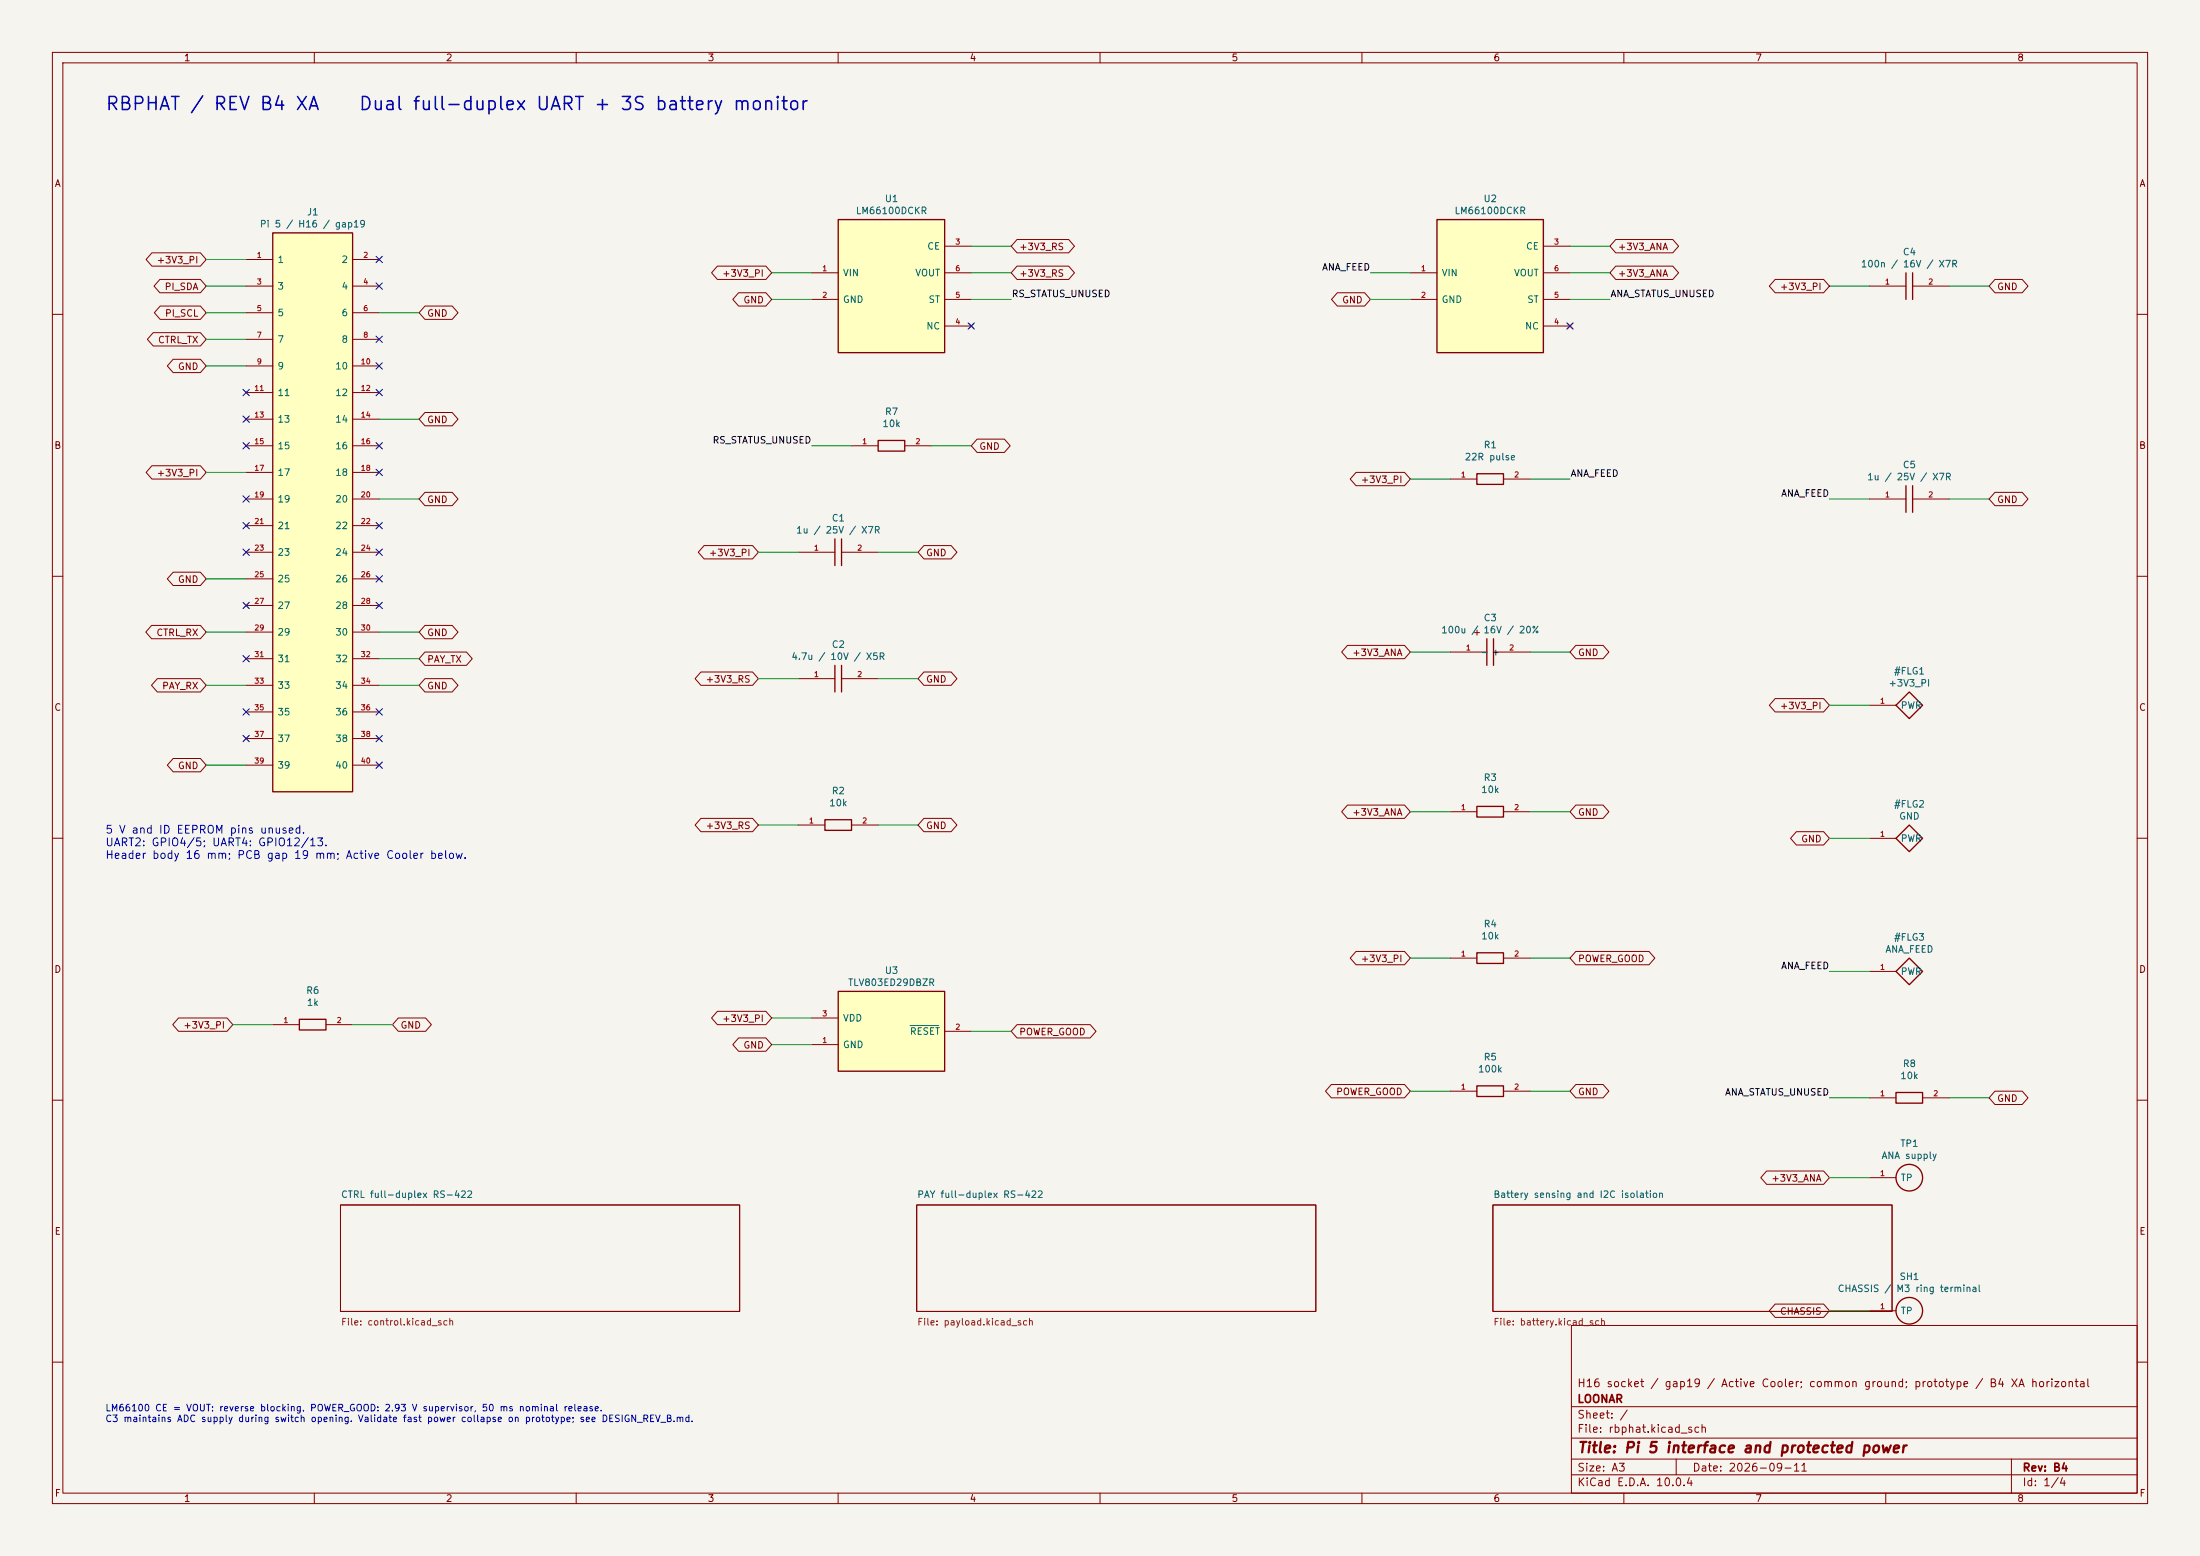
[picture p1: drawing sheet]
<svg xmlns="http://www.w3.org/2000/svg" width="420mm" height="297mm" viewBox="0 0 420 297" stroke-linecap="round" stroke-linejoin="round" font-family="sans-serif">
<path d="M0 0h420v297h-420z" fill="#f5f4ef" stroke="#f5f4ef" stroke-width=".19"/>
<g fill="none" stroke="#840000" stroke-width=".19">
<path d="M10 10h400v277h-400zM12 12h396v273h-396zM60 10v2M110 10v2M160 10v2M210 10v2M260 10v2M310 10v2M360 10v2M10 60h2M408 60h2M356.9 95.3h7"/>
<path d="M365.1 95.3h7M10 110h2M408 110h2M152.4 129.5h7M160.7 129.5h6.9M10 160h2M152.4 157.5h5.1M162.6 157.5h5M408 160h2M10 210h2M408 210h2M65 230h76.2v20.3h-76.2z"/>
<path d="M175 230h76.2v20.3h-76.2zM285 230h76.2v20.3h-76.2zM300 253h108v32h-108zM10 260h2M300 278.5h108M300 274.5h108M300 268.5h108M320 278.5v3M384 278.5v6.5M408 260h2M60 285v2M110 285v2"/>
<path d="M160 285v2M210 285v2M260 285v2M300 281.5h108M310 285v2M360 285v2"/>
</g>
<path d="M363.9 92.7v5.1M365.1 92.7v5.1M159.4 127v5.1M160.7 127v5.1M157.5 156.5h5.1v2h-5.1z" fill="none" stroke="#840000" stroke-width=".25"/>
<path d="M160 41.9h20.3v25.4h-20.3z" fill="#ffffc2"/>
<path d="M160 41.9h20.3v25.4h-20.3zM167.6 84.1h5.1v2h-5.1zM159.4 102.9v5.1M160.7 102.9v5.1" fill="none" stroke="#840000" stroke-width=".25"/>
<path d="M154.9 52.1h5.1M154.9 57.2h5.1M180.3 52.1h5.1M180.3 57.2h5.1M180.3 47h5.1M180.3 62.2h5.1M185 61.8l.8 .8M185.8 61.8l-.8 .8M162.6 85.1h5M172.7 85.1h5.1M152.4 105.4h7M160.7 105.4h6.9" fill="none" stroke="#840000" stroke-width=".19"/>
<path d="M160 189.2h20.3v15.3h-20.3z" fill="#ffffc2"/>
<g fill="none" stroke="#840000" stroke-width=".25">
<path d="M361.9 134.6l2.6-2.5 2.5 2.5-2.5 2.6zM281.9 153.9h5.1v2.1h-5.1zM361.9 160l2.6-2.5 2.5 2.5-2.5 2.6zM57.1 194.6h5.1v2h-5.1zM160 189.2h20.3v15.3h-20.3zM281.9 181.9h5.1v2h-5.1zM361.9 185.4l2.6-2.5 2.5 2.5-2.5 2.6zM281.9 207.3h5.1v2h-5.1zM361.9 208.5h5.1v2.1h-5.1z"/>
<circle cx="364.5" cy="224.8" r="2.54"/>
<circle cx="364.5" cy="250.2" r="2.54"/>
</g>
<g fill="none" stroke="#840000" stroke-width=".19">
<path d="M356.9 134.6h5M276.9 154.9h5M287 154.9h5.1M356.9 160h5M52.1 195.6h5M62.2 195.6h5.1M154.9 199.4h5.1M154.9 194.3h5.1M180.3 196.9h5.1M276.9 182.9h5M287 182.9h5.1M356.9 185.4h5"/>
<path d="M276.9 208.3h5M287 208.3h5.1M356.9 209.6h5M367 209.6h5.1M356.9 224.8h5M356.9 250.2h5"/>
</g>
<path d="M173.7 195.7h5.5" fill="none" stroke="#006464" stroke-width=".19"/>
<path d="M274.3 41.9h20.3v25.4h-20.3z" fill="#ffffc2"/>
<path d="M274.3 41.9h20.3v25.4h-20.3zM363.9 52.1v5.1M365.1 52.1v5.1M281.9 90.4h5.1v2.1h-5.1zM283.8 121.9v5.1M285.1 121.9v5.1" fill="none" stroke="#840000" stroke-width=".25"/>
<g fill="none" stroke="#840000" stroke-width=".19">
<path d="M269.2 52.1h5.1M269.2 57.2h5.1M294.6 52.1h5.1M294.6 57.2h5.1M294.6 47h5.1M356.9 54.6h7M365.1 54.6h7M294.6 62.2h5.1M299.3 61.8l.8 .8M300.1 61.8l-.8 .8M276.9 91.4h5M287 91.4h5.1"/>
<path d="M276.9 124.5h6.9M285.1 124.5h7"/>
</g>
<path d="M52.1 44.5h15.2v106.6h-15.2z" fill="#ffffc2"/>
<path d="M52.1 44.5h15.2v106.6h-15.2z" fill="none" stroke="#840000" stroke-width=".25"/>
<g fill="none" stroke="#840000" stroke-width=".19">
<path d="M29 48.3h9.3l1.1 1.2-1.1 1.3h-9.3l-1.1-1.3zM30.5 53.3h7.8l1.1 1.3-1.1 1.3h-7.8l-1.1-1.3zM30.6 58.4h7.7l1.1 1.3-1.1 1.3h-7.7l-1.1-1.3zM47 49.5h5.1M47 54.6h5.1M47 59.7h5.1M67.3 49.5h5.1M67.3 54.6h5.1M67.3 59.7h5.1M81.1 58.4h5.2l1.1 1.3-1.1 1.3h-5.2l-1.1-1.3zM137 50.8h9.2l1.1 1.3-1.1 1.2h-9.2l-1.2-1.2zM141 55.9h5.2l1.1 1.3-1.1 1.2h-5.2l-1.1-1.2z"/>
<path d="M194.2 45.7h9.8l1.1 1.3-1.1 1.3h-9.8l-1.2-1.3zM194.2 50.8h9.8l1.1 1.3-1.1 1.2h-9.8l-1.2-1.2zM255.3 55.9h5.2l1.1 1.3-1.1 1.2h-5.2l-1.1-1.2zM308.5 45.7h10.8l1.2 1.3-1.2 1.3h-10.8l-1.2-1.3zM308.5 50.8h10.8l1.2 1.3-1.2 1.2h-10.8l-1.2-1.2zM338.9 53.3h9.2l1.1 1.3-1.1 1.3h-9.2l-1.1-1.3zM380.8 53.3h5.2l1.2 1.3-1.2 1.3h-5.2l-1.1-1.3zM29.2 63.5h9.1l1.1 1.3-1.1 1.2h-9.1l-1.1-1.2zM33.1 68.6h5.2l1.1 1.3-1.1 1.2h-5.2l-1.2-1.2zM47 64.8h5.1M47 69.9h5.1M47 74.9h5.1"/>
<path d="M67.3 64.8h5.1M67.3 69.9h5.1M67.3 74.9h5.1M81.1 78.7h5.2l1.1 1.3-1.1 1.3h-5.2l-1.1-1.3zM29 88.9h9.3l1.1 1.3-1.1 1.2h-9.3l-1.1-1.2zM47 80h5.1M47 85.1h5.1M47 90.2h5.1M47 95.3h5.1M67.3 80h5.1M67.3 85.1h5.1M67.3 90.2h5.1"/>
<path d="M67.3 95.3h5.1M81.1 94h5.2l1.1 1.3-1.1 1.2h-5.2l-1.1-1.2zM186.5 83.8h5.2l1.1 1.3-1.1 1.3h-5.2l-1.1-1.3zM258.9 90.2h9.2l1.1 1.2-1.1 1.3h-9.2l-1.1-1.3zM380.8 94h5.2l1.2 1.3-1.2 1.2h-5.2l-1.1-1.2zM28.9 119.4h9.4l1.1 1.3-1.1 1.2h-9.4l-1.1-1.2zM33.1 109.2h5.2l1.1 1.3-1.1 1.3h-5.2l-1.2-1.3zM47 100.3h5.1M47 105.4h5.1M47 110.5h5.1M47 115.6h5.1M67.3 100.3h5.1"/>
<path d="M67.3 105.4h5.1M67.3 110.5h5.1M67.3 115.6h5.1M81.1 119.4h5.2l1.1 1.3-1.1 1.2h-5.2l-1.1-1.2zM134.4 104.1h9.3l1.1 1.3-1.1 1.3h-9.3l-1.1-1.3zM176.4 104.1h5.2l1.1 1.3-1.1 1.3h-5.2l-1.1-1.3zM30 129.5h8.3l1.1 1.3-1.1 1.3h-8.3l-1.1-1.3zM47 120.7h5.1M47 125.7h5.1M47 130.8h5.1M47 135.9h5.1M67.3 120.7h5.1"/>
<path d="M67.3 125.7h5.1M67.3 130.8h5.1M67.3 135.9h5.1M81.1 129.5h5.2l1.1 1.3-1.1 1.3h-5.2l-1.1-1.3zM81.1 124.5h7.9l1.2 1.2-1.2 1.3h-7.9l-1.1-1.3zM133.8 128.3h9.9l1.1 1.2-1.1 1.3h-9.9l-1.1-1.3zM176.4 128.3h5.2l1.1 1.2-1.1 1.3h-5.2l-1.1-1.3zM257.2 123.2h10.9l1.1 1.3-1.1 1.2h-10.9l-1.1-1.2zM300.8 123.2h5.2l1.1 1.3-1.1 1.2h-5.2l-1.1-1.2zM338.9 133.3h9.2l1.1 1.3-1.1 1.3h-9.2l-1.1-1.3zM33.1 144.8h5.2l1.1 1.3-1.1 1.2h-5.2l-1.2-1.2zM47 141h5.1"/>
<path d="M47 146.1h5.1M67.3 141h5.1M67.3 146.1h5.1M133.8 156.2h9.9l1.1 1.3-1.1 1.3h-9.9l-1.1-1.3zM176.4 156.2h5.2l1.1 1.3-1.1 1.3h-5.2l-1.1-1.3zM257.2 153.7h10.9l1.1 1.2-1.1 1.3h-10.9l-1.1-1.3zM300.8 153.7h5.2l1.1 1.2-1.1 1.3h-5.2l-1.1-1.3zM342.9 158.7h5.2l1.1 1.3-1.1 1.3h-5.2l-1.1-1.3zM34.1 194.3h9.2l1.1 1.3-1.1 1.3h-9.2l-1.1-1.3zM76 194.3h5.2l1.2 1.3-1.2 1.3h-5.2l-1.1-1.3zM137 193h9.2l1.1 1.3-1.1 1.3h-9.2l-1.2-1.3zM141 198.1h5.2l1.1 1.3-1.1 1.3h-5.2l-1.1-1.3z"/>
<path d="M194.2 195.6h13.9l1.1 1.3-1.1 1.2h-13.9l-1.2-1.2zM258.9 181.6h9.2l1.1 1.3-1.1 1.3h-9.2l-1.1-1.3zM300.8 181.6h14l1.1 1.3-1.1 1.3h-14l-1.1-1.3zM254.2 207h13.9l1.1 1.3-1.1 1.3h-13.9l-1.2-1.3zM300.8 207h5.2l1.1 1.3-1.1 1.3h-5.2l-1.1-1.3zM380.8 208.3h5.2l1.2 1.3-1.2 1.2h-5.2l-1.1-1.2zM337.2 223.5h10.9l1.1 1.3-1.1 1.3h-10.9l-1.1-1.3zM338.9 248.9h9.2l1.1 1.3-1.1 1.3h-9.2l-1.1-1.3z"/>
</g>
<g fill="none" stroke="#009600" stroke-width=".19">
<path d="M39.4 49.5h7.6M39.4 54.6h7.6M39.4 59.7h7.6M72.4 59.7h7.6M147.3 57.2h7.6M147.3 52.1h7.6M185.4 57.2h7.6M185.4 52.1h7.6M185.4 47h7.6M261.6 57.2h7.6M261.6 52.1h7.6M299.7 57.2h7.6"/>
<path d="M299.7 52.1h7.6M299.7 47h7.6M349.2 54.6h7.7M372.1 54.6h7.6M39.4 64.8h7.6M39.4 69.9h7.6M39.4 90.2h7.6M72.4 95.3h7.6M72.4 80h7.6M154.9 85.1h7.7M177.8 85.1h7.6M269.2 91.4h7.7"/>
<path d="M292.1 91.4h7.6M349.2 95.3h7.7M372.1 95.3h7.6M39.4 110.5h7.6M144.8 105.4h7.6M167.6 105.4h7.7M39.4 130.8h7.6M39.4 120.7h7.6M72.4 130.8h7.6M72.4 120.7h7.6M72.4 125.7h7.6M144.8 129.5h7.6"/>
<path d="M167.6 129.5h7.7M269.2 124.5h7.7M292.1 124.5h7.6M349.2 134.6h7.7M39.4 146.1h7.6M144.8 157.5h7.6M167.6 157.5h7.7M269.2 154.9h7.7M292.1 154.9h7.6M349.2 160h7.7M44.4 195.6h7.7M67.3 195.6h7.6"/>
<path d="M147.3 194.3h7.6M147.3 199.4h7.6M185.4 196.9h7.6M269.2 182.9h7.7M292.1 182.9h7.6M349.2 185.4h7.7M269.2 208.3h7.7M292.1 208.3h7.6M349.2 209.6h7.7M372.1 209.6h7.6M349.2 224.8h7.7M349.2 250.2h7.7"/>
</g>
<g fill="none" stroke="#000084" stroke-width=".19">
<path d="M71.8 54l1.2 1.2M71.8 48.9l1.2 1.2M73 54l-1.2 1.2M73 48.9l-1.2 1.2M46.4 74.3l1.2 1.2M46.4 79.4l1.2 1.2M47.6 79.4l-1.2 1.2M47.6 74.3l-1.2 1.2M71.8 74.3l1.2 1.2M71.8 69.2l1.2 1.3M71.8 64.2l1.2 1.2M73 74.3l-1.2 1.2"/>
<path d="M73 69.2l-1.2 1.3M73 64.2l-1.2 1.2M184.8 61.6l1.2 1.2M186 61.6l-1.2 1.2M299.1 61.6l1.2 1.2M300.3 61.6l-1.2 1.2M46.4 99.7l1.2 1.2M46.4 94.6l1.2 1.3M46.4 84.5l1.2 1.2M47.6 99.7l-1.2 1.2M47.6 94.6l-1.2 1.3M47.6 84.5l-1.2 1.2"/>
<path d="M71.8 84.5l1.2 1.2M71.8 99.7l1.2 1.2M71.8 89.6l1.2 1.2M73 89.6l-1.2 1.2M73 84.5l-1.2 1.2M73 99.7l-1.2 1.2M46.4 115l1.2 1.2M46.4 104.8l1.2 1.2M47.6 115l-1.2 1.2M47.6 104.8l-1.2 1.2M71.8 104.8l1.2 1.2M71.8 109.9l1.2 1.2"/>
<path d="M71.8 115l1.2 1.2M73 104.8l-1.2 1.2M73 109.9l-1.2 1.2M73 115l-1.2 1.2M46.4 125.1l1.2 1.2M46.4 135.3l1.2 1.2M47.6 135.3l-1.2 1.2M47.6 125.1l-1.2 1.2M71.8 135.3l1.2 1.2M73 135.3l-1.2 1.2M46.4 140.4l1.2 1.2M47.6 140.4l-1.2 1.2"/>
<path d="M71.8 145.4l1.2 1.3M71.8 140.4l1.2 1.2M73 145.4l-1.2 1.3M73 140.4l-1.2 1.2"/>
</g>
<g font-size="2.5" fill="#0000c2">
<text x="20" y="21.7">RBPHAT / REV B4 XA</text>
<text x="68.3" y="21.7">Dual full-duplex UART + 3S battery monitor</text>
</g>
<text font-size="2" fill="#840000" x="301" y="277.8">Title: Pi 5 interface and protected power</text>
<g font-size="1.5" fill="#0000c2">
<text x="20" y="159.5">5 V and ID EEPROM pins unused.</text>
<text x="20" y="161.9">UART2: GPIO4/5; UART4: GPIO12/13.</text>
<text x="20" y="164.3">Header body 16 mm; PCB gap 19 mm; Active Cooler below.</text>
</g>
<g font-size="1.5" fill="#840000">
<text x="301" y="268.1">LOONAR</text>
<text x="301" y="265.1">H16 socket / gap19 / Active Cooler; common ground; prototype / B4 XA horizontal</text>
<text x="301" y="273.8">File: rbphat.kicad_sch</text>
<text x="301" y="271.1">Sheet: /</text>
<text x="301" y="281.2">Size: A3</text>
<text x="323" y="281.2">Date: 2026-09-11</text>
<text x="386" y="281.2">Rev: B4</text>
<text x="301" y="284">KiCad E.D.A. 10.0.4</text>
<text x="386" y="284">Id: 1/4</text>
</g>
<g font-size="1.3" fill="#840000">
<text x="35" y="12">1</text>
<text x="85" y="12">2</text>
<text x="135" y="12">3</text>
<text x="185" y="12">4</text>
<text x="235" y="12">5</text>
<text x="285" y="12">6</text>
<text x="335" y="12">7</text>
<text x="385" y="12">8</text>
<text x="10.3" y="36">A</text>
<text x="408.3" y="36">A</text>
<text x="29.8" y="50.6">+3V3_PI</text>
<text x="137.8" y="53.1">+3V3_PI</text>
<text x="194.5" y="48.1">+3V3_RS</text>
<text x="194.5" y="53.1">+3V3_RS</text>
<text x="308.8" y="48.1">+3V3_ANA</text>
<text x="308.8" y="53.1">+3V3_ANA</text>
<text x="31.3" y="55.7">PI_SDA</text>
<text x="141.8" y="58.2">GND</text>
<text x="256.1" y="58.2">GND</text>
<text x="339.7" y="55.7">+3V3_PI</text>
<text x="381.2" y="55.7">GND</text>
<text x="30.1" y="65.8">CTRL_TX</text>
<text x="31.4" y="60.8">PI_SCL</text>
<text x="81.4" y="60.8">GND</text>
<text x="33.9" y="70.9">GND</text>
<text x="81.4" y="81.1">GND</text>
<text x="10.3" y="86">B</text>
<text x="186.8" y="86.2">GND</text>
<text x="408.2" y="86">B</text>
<text x="29.8" y="91.2">+3V3_PI</text>
<text x="259.7" y="92.5">+3V3_PI</text>
<text x="81.4" y="96.3">GND</text>
<text x="381.2" y="96.3">GND</text>
<text x="135.2" y="106.5">+3V3_PI</text>
<text x="176.7" y="106.5">GND</text>
<text x="33.9" y="111.6">GND</text>
<text x="29.8" y="121.7">CTRL_RX</text>
<text x="81.4" y="121.7">GND</text>
<text x="258.1" y="125.5">+3V3_ANA</text>
<text x="281.1" y="121.6">+</text>
<text x="301.1" y="125.5">GND</text>
<text x="30.8" y="131.9">PAY_RX</text>
<text x="81.4" y="131.9">GND</text>
<text x="81.4" y="126.8">PAY_TX</text>
<text x="134.6" y="130.6">+3V3_RS</text>
<text x="176.7" y="130.6">GND</text>
<text x="10.3" y="136">C</text>
<text x="339.7" y="135.7">+3V3_PI</text>
<text x="408.2" y="136">C</text>
<text x="33.9" y="147.1">GND</text>
<text x="134.6" y="158.5">+3V3_RS</text>
<text x="176.7" y="158.5">GND</text>
<text x="258.1" y="156">+3V3_ANA</text>
<text x="301.1" y="156">GND</text>
<text x="343.7" y="161.1">GND</text>
<text x="10.3" y="186">D</text>
<text x="259.7" y="183.9">+3V3_PI</text>
<text x="301.1" y="183.9">POWER_GOOD</text>
<text x="408.2" y="186">D</text>
<text x="34.9" y="196.6">+3V3_PI</text>
<text x="76.4" y="196.6">GND</text>
<text x="137.8" y="195.4">+3V3_PI</text>
<text x="194.5" y="197.9">POWER_GOOD</text>
<text x="141.8" y="200.5">GND</text>
<text x="255" y="209.3">POWER_GOOD</text>
<text x="301.1" y="209.3">GND</text>
<text x="381.2" y="210.6">GND</text>
<text x="338.1" y="225.9">+3V3_ANA</text>
<text x="10.3" y="236">E</text>
<text x="408.3" y="236">E</text>
<text x="339.7" y="251.3">CHASSIS</text>
<text x="10.3" y="286">F</text>
<text x="35" y="287">1</text>
<text x="85" y="287">2</text>
<text x="135" y="287">3</text>
<text x="185" y="287">4</text>
<text x="235" y="287">5</text>
<text x="285" y="287">6</text>
<text x="335" y="287">7</text>
<text x="385" y="287">8</text>
<text x="408.3" y="286">F</text>
</g>
<g font-size="1.3" fill="#006464">
<text x="58.5" y="41.4">J1</text>
<text x="163.3" y="41.2">LM66100DCKR</text>
<text x="168.8" y="38.9">U1</text>
<text x="277.6" y="41.2">LM66100DCKR</text>
<text x="283.1" y="38.9">U2</text>
<text x="49.5" y="43.7">Pi 5 / H16 / gap19</text>
<text x="176.9" y="48">CE</text>
<text x="291.2" y="48">CE</text>
<text x="52.9" y="50.5">1</text>
<text x="65.1" y="50.5">2</text>
<text x="160.8" y="53">VIN</text>
<text x="174.6" y="53">VOUT</text>
<text x="275.1" y="53">VIN</text>
<text x="288.9" y="53">VOUT</text>
<text x="355.1" y="51.3">100n / 16V / X7R</text>
<text x="363.1" y="49">C4</text>
<text x="52.9" y="55.6">3</text>
<text x="65.1" y="55.6">4</text>
<text x="160.8" y="58.1">GND</text>
<text x="177.2" y="58.1">ST</text>
<text x="275.1" y="58.1">GND</text>
<text x="291.5" y="58.1">ST</text>
<text x="52.9" y="60.7">5</text>
<text x="52.9" y="65.7">7</text>
<text x="65.1" y="60.7">6</text>
<text x="65.1" y="65.7">8</text>
<text x="176.7" y="63.2">NC</text>
<text x="291" y="63.2">NC</text>
<text x="52.9" y="70.8">9</text>
<text x="63.9" y="70.8">10</text>
<text x="52.9" y="75.9">11</text>
<text x="63.9" y="75.9">12</text>
<text x="52.9" y="81">13</text>
<text x="63.9" y="81">14</text>
<text x="168.4" y="81.8">10k</text>
<text x="168.8" y="79.5">R7</text>
<text x="52.9" y="86.1">15</text>
<text x="63.9" y="86.1">16</text>
<text x="279.5" y="88.2">22R pulse</text>
<text x="283.1" y="85.9">R1</text>
<text x="363.1" y="89.7">C5</text>
<text x="52.9" y="91.1">17</text>
<text x="63.9" y="91.1">18</text>
<text x="356.3" y="92">1u / 25V / X7R</text>
<text x="52.9" y="96.2">19</text>
<text x="52.9" y="101.3">21</text>
<text x="63.9" y="96.2">20</text>
<text x="63.9" y="101.3">22</text>
<text x="158.7" y="99.8">C1</text>
<text x="52.9" y="106.4">23</text>
<text x="63.9" y="106.4">24</text>
<text x="151.9" y="102.1">1u / 25V / X7R</text>
<text x="52.9" y="111.5">25</text>
<text x="63.9" y="111.5">26</text>
<text x="52.9" y="116.5">27</text>
<text x="63.9" y="116.5">28</text>
<text x="283.1" y="118.9">C3</text>
<text x="52.9" y="121.6">29</text>
<text x="63.9" y="121.6">30</text>
<text x="158.7" y="124">C2</text>
<text x="275" y="121.2">100u / 16V / 20%</text>
<text x="282.5" y="125.4">- +</text>
<text x="52.9" y="126.7">31</text>
<text x="52.9" y="131.8">33</text>
<text x="63.9" y="126.7">32</text>
<text x="63.9" y="131.8">34</text>
<text x="151" y="126.3">4.7u / 10V / X5R</text>
<text x="360.4" y="131.4">+3V3_PI</text>
<text x="361.5" y="129.1">#FLG1</text>
<text x="52.9" y="136.9">35</text>
<text x="63.9" y="136.9">36</text>
<text x="362.7" y="135.6">PWR</text>
<text x="52.9" y="141.9">37</text>
<text x="63.9" y="141.9">38</text>
<text x="52.9" y="147">39</text>
<text x="63.9" y="147">40</text>
<text x="283.1" y="149.4">R3</text>
<text x="158.2" y="154.2">10k</text>
<text x="158.7" y="151.9">R2</text>
<text x="282.7" y="151.7">10k</text>
<text x="361.5" y="154.5">#FLG2</text>
<text x="362.5" y="156.8">GND</text>
<text x="362.7" y="161">PWR</text>
<text x="282.7" y="179.6">10k</text>
<text x="283.1" y="177.3">R4</text>
<text x="361.5" y="179.9">#FLG3</text>
<text x="359.8" y="182.2">ANA_FEED</text>
<text x="58.3" y="190">R6</text>
<text x="161.8" y="188.5">TLV803ED29DBZR</text>
<text x="168.8" y="186.2">U3</text>
<text x="362.7" y="186.4">PWR</text>
<text x="58.5" y="192.3">1k</text>
<text x="160.8" y="195.3">VDD</text>
<text x="173.6" y="197.8">RESET</text>
<text x="160.8" y="200.4">GND</text>
<text x="283.1" y="202.7">R5</text>
<text x="363.1" y="204">R8</text>
<text x="282.1" y="205">100k</text>
<text x="362.7" y="206.3">10k</text>
<text x="359.1" y="221.5">ANA supply</text>
<text x="362.7" y="219.2">TP1</text>
<text x="362.7" y="225.8">TP</text>
<text x="65" y="229">CTRL full-duplex RS-422</text>
<text x="175" y="229">PAY full-duplex RS-422</text>
<text x="285" y="229">Battery sensing and I2C isolation</text>
<text x="362.5" y="244.6">SH1</text>
<text x="350.7" y="246.9">CHASSIS /</text>
<text x="361.9" y="246.9">M3 ring terminal</text>
<text x="362.7" y="251.2">TP</text>
</g>
<g font-size="1.3" fill="#0f0f0f">
<text x="252.3" y="51.9">ANA_FEED</text>
<text x="193" y="57">RS_STATUS_UNUSED</text>
<text x="307.3" y="57">ANA_STATUS_UNUSED</text>
<text x="135.9" y="85">RS_STATUS_UNUSED</text>
<text x="299.7" y="91.3">ANA_FEED</text>
<text x="339.9" y="95.1">ANA_FEED</text>
<text x="339.9" y="185.3">ANA_FEED</text>
<text x="329.2" y="209.4">ANA_STATUS_UNUSED</text>
</g>
<g font-size="1.3" fill="#725600">
<text x="65" y="253.3">File: control.kicad_sch</text>
<text x="175" y="253.3">File: payload.kicad_sch</text>
<text x="285" y="253.3">File: battery.kicad_sch</text>
</g>
<g font-size="1.3" fill="#0000c2">
<text x="20" y="269.7">LM66100 CE = VOUT: reverse blocking. POWER_GOOD: 2.93 V supervisor, 50 ms nominal release.</text>
<text x="20" y="271.7">C3 maintains ADC supply during switch opening. Validate fast power collapse on prototype; see DESIGN_REV_B.md.</text>
</g>
<g font-size="1" fill="#a90000">
<text x="182.3" y="46.9">3</text>
<text x="296.6" y="46.9">3</text>
<text x="48.9" y="49.5">1</text>
<text x="69.2" y="49.5">2</text>
<text x="156.9" y="52">1</text>
<text x="182.3" y="52">6</text>
<text x="271.2" y="52">1</text>
<text x="296.6" y="52">6</text>
<text x="48.9" y="54.5">3</text>
<text x="48.9" y="59.6">5</text>
<text x="69.2" y="54.5">4</text>
<text x="69.2" y="59.6">6</text>
<text x="156.9" y="57.1">2</text>
<text x="182.3" y="57.1">5</text>
<text x="271.2" y="57.1">2</text>
<text x="296.6" y="57.1">5</text>
<text x="359.8" y="54.5">1</text>
<text x="368" y="54.5">2</text>
<text x="48.9" y="64.7">7</text>
<text x="69.2" y="64.7">8</text>
<text x="182.3" y="62.2">4</text>
<text x="296.6" y="62.2">4</text>
<text x="48.9" y="69.8">9</text>
<text x="68.8" y="69.8">10</text>
<text x="48.4" y="74.9">11</text>
<text x="68.8" y="74.9">12</text>
<text x="48.4" y="79.9">13</text>
<text x="68.8" y="79.9">14</text>
<text x="48.4" y="85">15</text>
<text x="68.8" y="85">16</text>
<text x="164.5" y="85">1</text>
<text x="174.7" y="85">2</text>
<text x="48.4" y="90.1">17</text>
<text x="48.4" y="95.2">19</text>
<text x="68.8" y="90.1">18</text>
<text x="68.8" y="95.2">20</text>
<text x="278.8" y="91.4">1</text>
<text x="289" y="91.4">2</text>
<text x="359.8" y="95.2">1</text>
<text x="368" y="95.2">2</text>
<text x="48.4" y="100.3">21</text>
<text x="68.8" y="100.3">22</text>
<text x="48.4" y="105.3">23</text>
<text x="68.8" y="105.3">24</text>
<text x="155.3" y="105.3">1</text>
<text x="163.5" y="105.3">2</text>
<text x="48.4" y="110.4">25</text>
<text x="68.8" y="110.4">26</text>
<text x="48.4" y="115.5">27</text>
<text x="68.8" y="115.5">28</text>
<text x="48.4" y="120.6">29</text>
<text x="48.4" y="125.7">31</text>
<text x="68.8" y="120.6">30</text>
<text x="68.8" y="125.7">32</text>
<text x="279.7" y="124.4">1</text>
<text x="288" y="124.4">2</text>
<text x="48.4" y="130.7">33</text>
<text x="68.8" y="130.7">34</text>
<text x="155.3" y="129.5">1</text>
<text x="163.5" y="129.5">2</text>
<text x="48.4" y="135.8">35</text>
<text x="68.8" y="135.8">36</text>
<text x="358.8" y="134.5">1</text>
<text x="48.4" y="140.9">37</text>
<text x="68.8" y="140.9">38</text>
<text x="48.4" y="146">39</text>
<text x="68.8" y="146">40</text>
<text x="278.8" y="154.9">1</text>
<text x="289" y="154.9">2</text>
<text x="154.3" y="157.4">1</text>
<text x="164.5" y="157.4">2</text>
<text x="358.8" y="159.9">1</text>
<text x="278.8" y="182.8">1</text>
<text x="289" y="182.8">2</text>
<text x="358.8" y="185.3">1</text>
<text x="54" y="195.5">1</text>
<text x="64.2" y="195.5">2</text>
<text x="156.9" y="194.2">3</text>
<text x="182.3" y="196.8">2</text>
<text x="156.9" y="199.3">1</text>
<text x="278.8" y="208.2">1</text>
<text x="289" y="208.2">2</text>
<text x="358.8" y="209.5">1</text>
<text x="369" y="209.5">2</text>
<text x="358.8" y="224.7">1</text>
<text x="358.8" y="250.1">1</text>
</g>
</svg>
